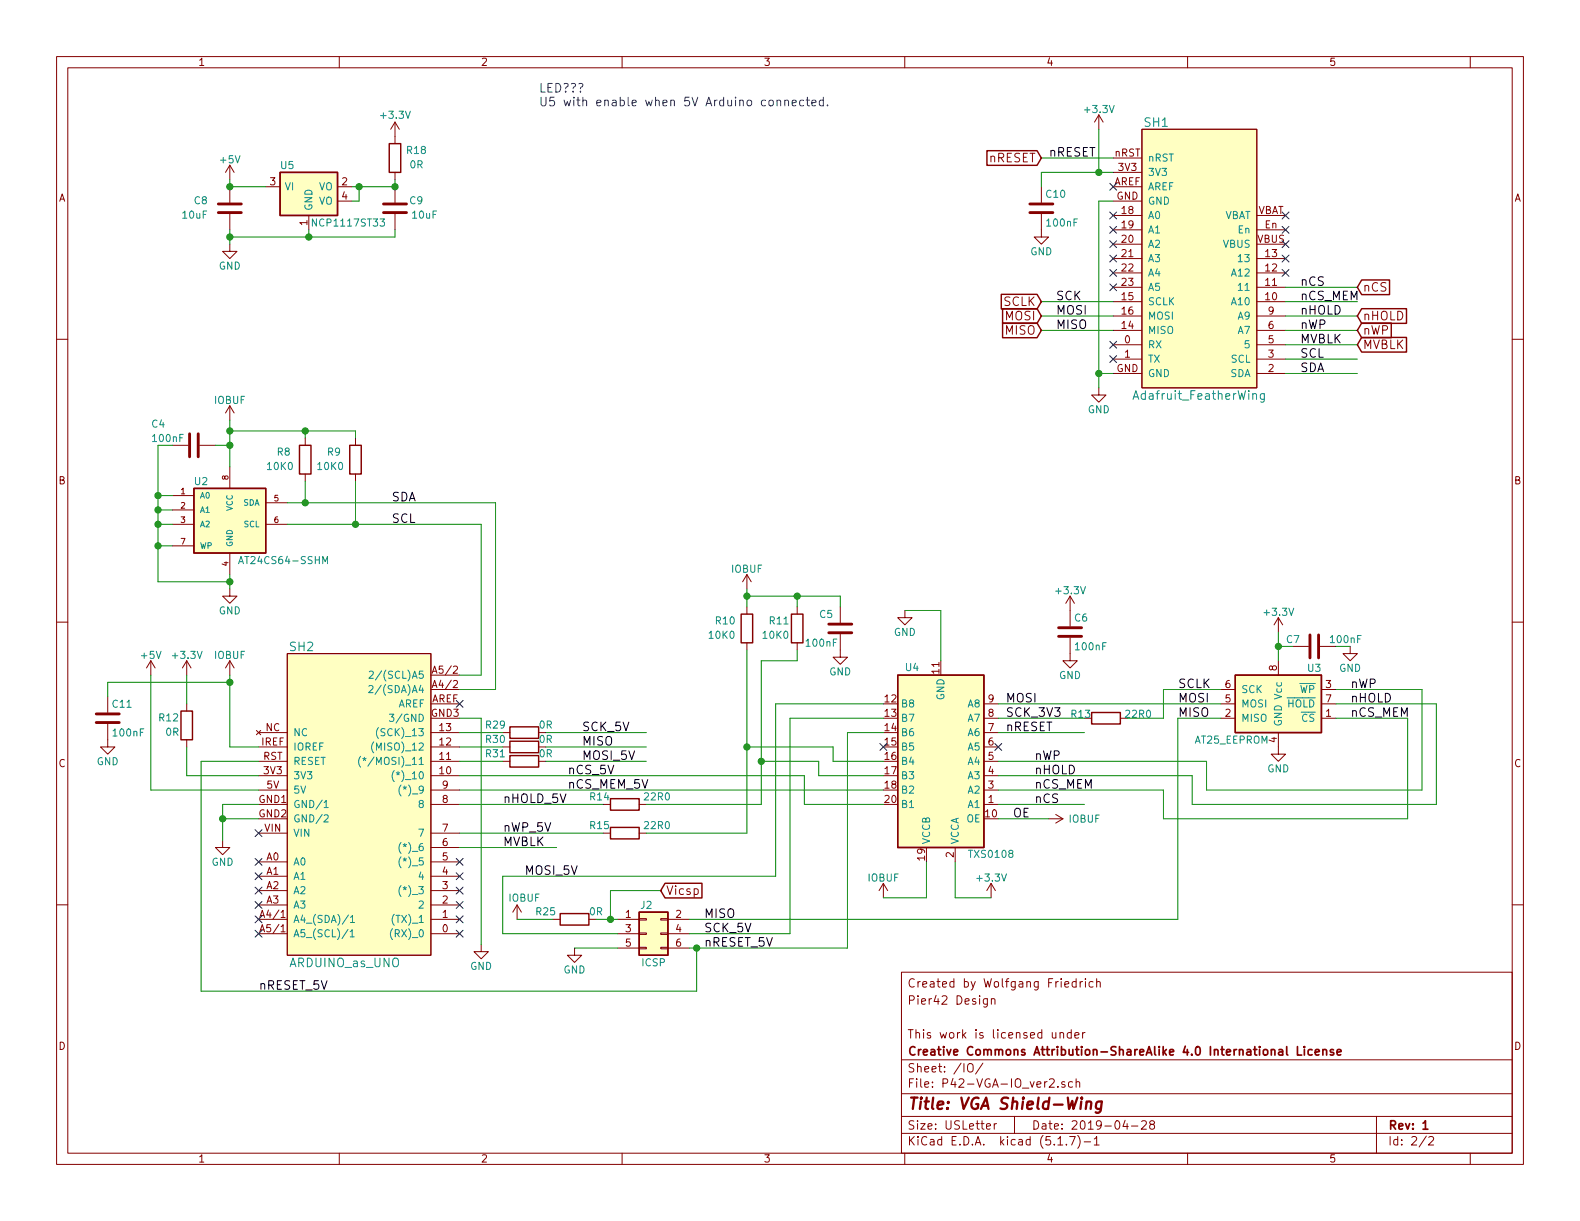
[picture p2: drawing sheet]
<svg xmlns="http://www.w3.org/2000/svg" width="279mm" height="216mm" viewBox="0 0 279 216" stroke-linecap="round" stroke-linejoin="round" font-family="sans-serif">
<g fill="none" stroke="#840000" stroke-width=".18">
<path d="M10 10h259.4v195.9h-259.4zM12 12h255.4v191.9h-255.4zM60 10v2M110 10v2M160 10v2M210 10v2M260 10v2M40.6 29.2v2.6M40.6 33v2.8M40.6 37.8v2.8M40.6 29.2l-.7 1.3M40.6 29.2l.8 1.3"/>
<path d="M47 33h2.5M54.6 38.1v2.5M59.7 33h2.5M59.7 35.6h2.5M69.8 21.6v3.8M69.8 30.5v1.3M69.8 33v2.8M69.8 37.8v2.8M69.8 21.6l-.7 1.3M69.8 21.6l.8 1.3M184.1 37.8v4.1h1.3l-1.3 1.3-1.2-1.3h1.2M184.1 33v2.8"/>
<path d="M194.3 20.3l-.8 1.3M194.3 20.3v2.6M194.3 20.3l.8 1.3M196.8 38.1h5.1M196.8 30.5h5.1M196.8 33h5.1M196.8 35.6h5.1M196.8 27.9h5.1M201.9 22.9h20.3v45.7h-20.3zM222.2 38.1h5.1M10 60h2M40.6 43.2v1.3h1.3l-1.3 1.2-1.2-1.2h1.2"/>
<path d="M196.8 53.3h5.1M196.8 50.8h5.1M196.8 48.3h5.1M196.8 45.7h5.1M196.8 58.4h5.1M196.8 55.9h5.1M196.8 40.6h5.1M196.8 43.2h5.1M222.2 53.3h5.1M222.2 50.8h5.1M222.2 48.3h5.1M222.2 45.7h5.1"/>
<path d="M222.2 58.4h5.1M222.2 55.9h5.1M222.2 40.6h5.1M222.2 43.2h5.1M267.4 60h2M30.5 78.7h2.8M35.3 78.7h2.8M40.6 71.8v2.5M40.6 71.8l-.7 1.2M40.6 71.8l.8 1.2M54 77.5v1.2M62.9 77.5v1.2"/>
<path d="M194.3 68.6v1.3h1.3l-1.3 1.2-1.3-1.2h1.3M196.8 61h5.1M196.8 63.5h5.1M196.8 66h5.1M222.2 61h5.1M222.2 63.5h5.1M222.2 66h5.1M30.5 87.6h3.8M30.5 90.2h3.8M30.5 92.7h3.8M30.5 96.5h3.8M40.6 82.6v3.8"/>
<path d="M40.6 97.8v3.8M47 92.7h3.8M47 88.9h3.8M54 83.8v1.3M62.9 83.8v1.3M10 110h2M26.7 116.8l-.8 1.3M26.7 116.8v2.6M26.7 116.8l.7 1.3M33 116.8l-.7 1.3M33 116.8v2.6M33 116.8l.8 1.3"/>
<path d="M40.6 104.1v1.3h1.3l-1.3 1.3-1.2-1.3h1.2M40.6 116.8v2.6M40.6 116.8l-.7 1.3M40.6 116.8l.8 1.3M50.8 115.6h25.4v53.3h-25.4zM76.2 119.4h5.1M132.1 101.6l-.8 1.3M132.1 101.6v2.5M132.1 107.3v1.3M132.1 113.7v1.2M132.1 101.6l.7 1.3M141 107.3v1.3"/>
<path d="M141 113.7v1.2M148.6 112.1v4.1h1.3l-1.3 1.3-1.3-1.3h1.3M148.6 107.3v2.8M160 108v1.2h1.3l-1.3 1.3-1.3-1.3h1.3M189.2 112.8v4h1.3l-1.3 1.3-1.2-1.3h1.2M189.2 105.4v5.3M189.2 105.4l.8 1.3M189.2 105.4l-.7 1.3M226.1 109.2v2.6M226.1 116.8v2.6M226.1 109.2l.7 1.3M226.1 109.2l-.8 1.3"/>
<path d="M228.6 114.3h2.8M233.4 114.3h2.8M238.8 114.3v1.3h1.2l-1.2 1.2-1.3-1.2h1.3M267.4 110h2M19 128v4.1h1.3l-1.3 1.3-1.2-1.3h1.2M19 123.2v2.8M33 124.5v1.2M33 130.8v1.3M45.3 129.2l.8 .7M45.7 129.5h5.1M45.7 132.1h5.1M45.7 134.6h5.1"/>
<path d="M45.7 139.7h5.1M45.7 137.2h5.1M46.1 129.2l-.8 .7M76.2 127h5.1M76.2 121.9h5.1M76.2 124.5h5.1M76.2 129.5h5.1M76.2 132.1h5.1M76.2 134.6h5.1M76.2 139.7h5.1M76.2 137.2h5.1M88.9 129.5h1.3"/>
<path d="M88.9 132.1h1.3M88.9 134.6h1.3M95.2 134.6h1.3M174 127h2.5M174 124.5h2.5M174 129.5h2.5M174 132.1h2.5M174 134.6h2.5M174 139.7h2.5M174 137.2h2.5M198.1 127h1.3M215.9 127h2.5"/>
<path d="M215.9 121.9h2.5M215.9 124.5h2.5M226.1 129.5v3.9h-1.3l1.3 1.2 1.2-1.2h-1.2M233.7 127h2.5M233.7 121.9h2.5M233.7 124.5h2.5M10 160h2M39.4 148.6v1.3h1.2l-1.2 1.2-1.3-1.2h1.3M45.7 147.3h5.1M45.7 142.2h5.1M45.7 144.8h5.1M45.7 157.5h5.1"/>
<path d="M45.7 154.9h5.1M45.7 152.4h5.1M76.2 147.3h5.1M76.2 142.2h5.1M76.2 157.5h5.1M76.2 154.9h5.1M76.2 152.4h5.1M76.2 149.9h5.1M106.7 147.3h1.2M106.7 142.2h1.2M113 147.3h1.3M113 142.2h1.3"/>
<path d="M156.2 156.2l-.8 1.3M156.2 156.2v2.6M156.2 156.2l.8 1.3M168.9 149.9v2.5M174 142.2h2.5M175.3 156.2l.7 1.3M175.3 156.2v2.6M175.3 156.2l-.8 1.3M185.4 144.8h2.6M186.7 144l1.3 .8M188 144.8l-1.3 .7M267.4 160h2"/>
<path d="M45.7 162.6h5.1M45.7 165.1h5.1M45.7 160h5.1M49.7 162.2h.7M49.7 164.8h.7M76.2 162.6h5.1M76.2 165.1h5.1M76.2 160h5.1M85.1 167v1.3h1.3l-1.3 1.2-1.3-1.2h1.3M91.4 160l-.7 1.3M91.4 160v2.6M91.4 160l.8 1.3"/>
<path d="M97.8 162.6h1.3M101.6 167.6v1.3h-1.3l1.3 1.3 1.3-1.3h-1.3M104.1 162.6h1.3M109.2 162.6h3.8M109.2 165.1h3.8M109.2 167.6h3.8M113 167.5h1.3v.3h-1.3zM113 162.4h1.3v.3h-1.3zM113 165h1.3v.2h-1.3zM116.8 167.5h1.3v.3h-1.3zM116.8 162.4h1.3v.3h-1.3zM116.8 165h1.3v.2h-1.3z"/>
<path d="M118.1 162.6h3.8M118.1 165.1h3.8M118.1 167.6h3.8M159.4 171.9h108v32h-108zM174.6 176.6v1.2l-.3 .3-.3-.1M174.6 176.7l-.4-.1-.3 .3 .1 .6h.6M175.3 176.7l.2-.1 .4 .1v.9M175.3 176.6v1M190.3 173.6h-.4l-.3 .2 .1 .7h.6M190.3 173.1v1.4M191 173.6v.9M191.4 173.6l-.4 .2"/>
<path d="M191.9 173.1v.1M191.9 173.6v.9M193.3 173.6h-.4l-.3 .2 .1 .7h.6M193.9 173.7l.3-.1h.3l.1 .9M193.9 173.1v1.4M159.4 197.4h108M159.4 193.4h108M159.4 187.4h108M171.2 188.3a.49 .49 0 0 1 .5-.2 .49 .49 0 0 1 .4 .5v.5a.5 .5 0 0 1-.5 .5 .5 .5 0 0 1-.5-.5zM173.8 188l-1.3 1.9M174.4 199.2l.8-.2-.1-.2-.4-.1-.3 .2 .1 .7h.6M175.8 198.7v1"/>
<path d="M176.2 198.7l-.3 .1-.1 .2M179.4 197.4v3M185.6 190.9l.2-.1h.4l.2 .4-.9 1.1h.9M186.1 182.6v.8a.37 .37 0 0 0 .6 0M186.7 182.6v1M187.1 192.1v.2M187.5 182.7a.37 .37 0 0 1 .6 .1v.8M187.5 182.6v1M188.3 191.3h-.4l-.2 .2 .1 .2 .5 .1v.4h-.6M189.4 182.7l-.4-.1-.3 .3 .1 .5 .2 .2 .4-.1M189.4 182.1v1.5M189.7 191.3h-.5l-.2 .2v.6l.2 .2 .5-.1"/>
<path d="M190.1 183.1l.7-.2-.1-.2-.4-.1-.2 .2v.7h.6M190.3 191.4l.2-.1h.4v1M190.3 190.8v1.5M191.4 182.6v1M191.9 182.6l-.3 .1-.2 .2M199 198.1l-.4 1.1h.9M199.3 198.7v1M200.1 199.1h1.1M201.9 198.3l.2-.1h.3l.3 .1v.3v.2l-.9 .9h.9M203.6 198.8l-.3-.3 .1-.2 .2-.1h.4l.2 .3-.1 .2-.6 .2a.48 .48 0 0 0-.1 .6l.2 .2 .5-.2a.48 .48 0 0 0-.1-.6l-.1-.1M243.4 197.4v6.5M60 203.9v2"/>
<path d="M110 203.9v2M159.4 200.4h108M160 203.9v2M187.1 202.5h.8M188.6 202.3v.2M189.2 201h.9l-.6 1.5M190.6 200.8a1.71 1.71 0 0 1 0 2.2M191.7 201.9h1.2M193.5 201.4l.4-.4v1.5M193.5 202.5h.9M210 203.9v2M252.2 200.9l-1.2 1.9"/>
<path d="M252.7 201.1l.2-.1h.3l.3 .4-.9 1.1h.9M260 203.9v2"/>
</g>
<path d="M229.4 185.1v1.5h.8M230.7 185.1v.1M230.7 185.6v1M232 185.6h-.4l-.3 .3 .1 .5 .2 .2 .4-.1M232.6 186.1l.7-.2-.1-.3h-.4l-.2 .2 .1 .7h.5M233.9 185.7l.1-.1a.37 .37 0 0 1 .6 .2v.8M233.9 185.6v1M235.8 185.6h-.4l-.2 .2 .1 .2 .5 .1v.4h-.6M236.4 186.1l.8-.2-.1-.3h-.4l-.3 .2 .1 .7h.6M251.6 198.6l.5-.4v1.5M251.6 199.7h.9" fill="none" stroke="#840000" stroke-width=".3"/>
<path d="M192.2 194.9a.5 .5 0 0 1 .8 .1l-.1 1.1M192.2 194.8l-.2 1.3M194.8 194.8l-.2 1.6a.6 .6 0 0 1-.8 .3M194.8 194.8a.68 .68 0 0 0-.9 .3v.8l.2 .2 .6-.1" fill="none" stroke="#840000" stroke-width=".41"/>
<g fill="#ffffc2" stroke="#ffffc2" stroke-width=".18">
<path d="M218.4 119.4h15.3v10.1h-15.3z"/>
<path d="M34.3 86.4h12.7v11.4h-12.7z"/>
<path d="M158.7 119.4h15.3v30.5h-15.3z"/>
<path d="M113 161.3h5.1v7.6h-5.1z"/>
<path d="M50.8 115.6h25.4v53.3h-25.4z"/>
<path d="M201.9 22.9h20.3v45.7h-20.3z"/>
<path d="M49.5 30.5h10.2v7.6h-10.2z"/>
</g>
<g fill="none" stroke="#840000" stroke-width=".25">
<path d="M49.5 30.5h10.2v7.6h-10.2zM68.8 25.4h2.1v5.1h-2.1zM174.5 26.6h8.9l.7 1.3-.7 1.3h-8.9zM177.1 52h6.3l.7 1.3-.7 1.3h-6.3zM177.3 54.6h6.1l.7 1.3-.7 1.3h-6.1zM177.3 57.1h6.1l.7 1.3-.7 1.3h-6.1zM240.8 54.6h7.9v2.6h-7.9l-.8-1.3zM240.8 59.7h7.9v2.6h-7.9l-.8-1.3zM240.8 49.5h4.9v2.6h-4.9l-.8-1.3zM240.8 57.1h5.2v2.6h-5.2l-.8-1.3zM53 78.7h2v5.1h-2zM61.8 78.7h2.1v5.1h-2.1z"/>
<path d="M34.3 86.4h12.7v11.4h-12.7zM131.1 108.6h2v5.1h-2zM140 108.6h2v5.1h-2zM158.7 119.4h15.3v30.5h-15.3zM218.4 119.4h15.3v10.1h-15.3zM32 125.7h2v5.1h-2zM90.2 128.5h5v2.1h-5zM90.2 131.1h5v2h-5zM90.2 133.6h5v2h-5zM193 126h5.1v2h-5.1zM107.9 146.3h5.1v2h-5.1zM107.9 141.2h5.1v2.1h-5.1z"/>
<path d="M117.6 156.2h6.5v2.6h-6.5l-.8-1.3zM99.1 161.5h5v2.1h-5zM113 161.3h5.1v7.6h-5.1z"/>
</g>
<g fill="none" stroke="#008484" stroke-width=".18">
<path d="M223.6 69.6l-.1 1.4-.2 .1-.4-.1M223.6 69.7l-.5-.1-.2 .3v.4l.1 .2h.6M42.2 99.7l.4-1.3 .5 1.3M42.3 99.3h.6M57.1 99.7v-1.3l.4 .9 .4-.9v1.3M65.3 118.8l.5-.1 .2 .3v.2l-.8 .7h.8M63.8 133.7a1.47 1.47 0 0 0 0 2M64.2 134.1l.2 .1 .3-.1M64.3 134.5l.1-.3 .2 .3M64.4 133.9v.3M65.2 121.3l.5-.1 .2 .1 .1 .3-.1 .2-.7 .7h.8M66.1 131.2a1.4 1.4 0 0 0 0 1.9"/>
<path d="M66.9 128.7a1.47 1.47 0 0 0 0 1.9M68.9 126.3h.7l-.4 .5 .4 .1v.5l-.2 .2-.5-.2M69.7 136.3a1.4 1.4 0 0 0 0 1.9M70.9 138.8a1.47 1.47 0 0 0 0 1.9M57.3 141.9l.4-.4v1.3M57.3 144.2l.5-.1 .2 .3v.2l-.7 .7h.7M57.3 142.8h.7M70.9 156.6a1.47 1.47 0 0 0 0 1.9M70.9 151.5a1.47 1.47 0 0 0 0 1.9M70.9 149a1.47 1.47 0 0 0 0 1.9M61.5 164.3l-1 1.7M61.6 161.8l-1.1 1.6"/>
<path d="M61.9 164.7l.4-.3v1.3M61.9 165.7h.7M62 162.2l.3-.4v1.3M62 163.1h.7M69.4 164.2a1.4 1.4 0 0 0 0 1.9"/>
</g>
<g fill="none" stroke="#840000" stroke-width=".51">
<path d="M38.6 36.1h4.1M38.6 37.6h4.1M67.8 36.1h4.1M67.8 37.6h4.1M182.1 36.1h4.1M182.1 37.6h4.1M33.5 76.7v4.1M35.1 76.7v4.1M146.6 111.9h4M146.6 110.4h4M187.2 112.5h4.1M187.2 111h4.1"/>
<path d="M231.6 112.3v4M233.2 112.3v4M17 127.8h4.1M17 126.2h4.1"/>
</g>
<g fill="none" stroke="#008400" stroke-width=".18">
<path d="M40.6 31.8v1.2h6.4M63.5 33v2.6h-1.3M69.8 31.8v1.2h-7.6M184.1 27.9h12.7M194.3 22.9v7.6M196.8 30.5h-12.7v2.5M196.8 35.6h-2.5v33M40.6 40.6v2.6M54.6 40.6v1.3M69.8 40.6v1.3h-29.2M184.1 55.9h12.7M184.1 58.4h12.7"/>
<path d="M184.1 53.3h12.7M227.3 55.9h12.7M227.3 58.4h12.7M227.3 53.3h12.7M227.3 50.8h12.7M27.9 78.7v24.2h12.7M38.1 78.7h2.5M40.6 74.3v8.3M40.6 76.2h22.3v1.3M54 76.2v1.3M194.3 66h2.5M227.3 66h12.7"/>
<path d="M227.3 63.5h12.7M227.3 61h12.7M27.9 92.7h2.6M27.9 96.5h2.6M27.9 90.2h2.6M27.9 87.6h2.6M50.8 88.9h36.8v33h-6.3M50.8 92.7h34.3v26.7h-3.8M54 85.1v3.8M62.9 85.1v7.6M26.7 119.4v20.3h19M33 119.4v5.1"/>
<path d="M40.6 101.6v2.5M40.6 119.4v12.7h5.1M132.1 104.1v3.2M132.1 114.9v32.4h-17.8M132.1 105.4h16.5v1.9M141 114.9v1.9h-6.4v25.4h-20.3M141 105.4v1.9M160 108h6.4v8.8M226.1 111.8v5M226.1 114.3h2.5M33 132.1v5.1h12.7M40.6 120.7h-21.6v2.5"/>
<path d="M45.7 134.6h-10.1v40.7h87.6v-7.7M81.3 134.6h7.6M81.3 137.2h60.9v5h14M81.3 139.7h74.9M81.3 132.1h7.6M81.3 129.5h7.6M81.3 127h3.8v40M96.5 134.6h17.8M96.5 132.1h17.8M96.5 129.5h17.8M132.1 132.1h15.2v2.5h8.9M134.6 134.6h10.2v2.6h11.4"/>
<path d="M156.2 124.5h-19v30.4h-48.3v10.2h20.3M156.2 127h-16.5v38.1h-17.8M156.2 129.5h-6.3v38.1h-28M176.5 124.5h39.4M176.5 129.5h15.3M176.5 127h15.3M215.9 121.9h-10.2v5.1h-6.3M215.9 127h-7.6v35.6h-86.4M236.2 121.9h15.3v17.8h-38.1v-5.1h-36.9M236.2 124.5h17.8v17.7h-43.2v-5h-34.3M236.2 127h12.7v17.8h-43.2v-5.1h-29.2M39.4 144.8h6.3"/>
<path d="M45.7 142.2h-6.3v6.4M81.3 142.2h25.4M81.3 149.9h17.1M81.3 147.3h25.4M116.8 157.5h-8.9v5.1M163.8 152.4v6.4h-7.6M168.9 152.4v6.4h6.4M176.5 142.2h15.3M176.5 144.8h8.9M91.4 162.6h6.4M101.6 167.6h7.6M105.4 162.6h3.8"/>
</g>
<path d="M137.4 17.8l.2-.1 .4 .1v.9M138.8 17.8h.1a.37 .37 0 0 1 .5 .1v.8M138.8 17.7v1M140.1 18.2l.7-.1-.1-.3-.4-.1-.2 .2 .1 .7h.5M142.1 17.8l-.4-.1-.3 .3 .1 .6h.6M142.5 17.7h.6M142.8 17.2v1.3l.3 .2M143.6 18.2l.7-.1-.1-.3-.4-.1-.2 .2v.7h.6M145.6 17.8l-.4-.1-.3 .3v.4l.1 .2h.6M145.6 17.2v1.5M146.3 18.6v.1" fill="none" stroke="#0000c2" stroke-width=".18"/>
<g fill="#008400" stroke="#008400" stroke-width=".25">
<circle cx="27.9" cy="96.5" r=".51"/>
<circle cx="40.6" cy="76.2" r=".51"/>
<circle cx="40.6" cy="102.9" r=".51"/>
<circle cx="54" cy="76.2" r=".51"/>
<circle cx="134.6" cy="134.6" r=".51"/>
<circle cx="141" cy="105.4" r=".51"/>
<circle cx="62.9" cy="92.7" r=".51"/>
<circle cx="132.1" cy="132.1" r=".51"/>
<circle cx="54" cy="88.9" r=".51"/>
<circle cx="27.9" cy="92.7" r=".51"/>
<circle cx="27.9" cy="90.2" r=".51"/>
<circle cx="40.6" cy="41.9" r=".51"/>
<circle cx="40.6" cy="33" r=".51"/>
<circle cx="39.4" cy="144.8" r=".51"/>
<circle cx="132.1" cy="105.4" r=".51"/>
<circle cx="226.1" cy="114.3" r=".51"/>
<circle cx="108" cy="162.6" r=".51"/>
<circle cx="54.6" cy="41.9" r=".51"/>
<circle cx="194.3" cy="30.5" r=".51"/>
<circle cx="40.6" cy="120.7" r=".51"/>
<circle cx="194.3" cy="66" r=".51"/>
<circle cx="63.5" cy="33" r=".51"/>
<circle cx="69.9" cy="33" r=".51"/>
<circle cx="123.2" cy="167.6" r=".51"/>
<circle cx="27.9" cy="87.6" r=".51"/>
<circle cx="40.6" cy="78.7" r=".51"/>
</g>
<g fill="none" stroke="#000084" stroke-width=".18">
<path d="M196.2 32.4l1.3 1.2M196.2 37.5l1.3 1.2M197.5 32.4l-1.3 1.2M197.5 37.5l-1.3 1.2M226.7 37.5l1.2 1.2M227.9 37.5l-1.2 1.2M196.2 40l1.3 1.2M196.2 42.6l1.3 1.2M196.2 45.1l1.3 1.2M196.2 47.7l1.3 1.2M196.2 50.2l1.3 1.2M197.5 40l-1.3 1.2"/>
<path d="M197.5 42.6l-1.3 1.2M197.5 45.1l-1.3 1.2M197.5 47.7l-1.3 1.2M197.5 50.2l-1.3 1.2M226.7 42.6l1.2 1.2M226.7 40l1.2 1.2M226.7 45.1l1.2 1.2M226.7 47.7l1.2 1.2M227.9 42.6l-1.2 1.2M227.9 40l-1.2 1.2M227.9 45.1l-1.2 1.2M227.9 47.7l-1.2 1.2"/>
<path d="M196.2 60.4l1.3 1.2M196.2 62.9l1.3 1.2M197.5 60.4l-1.3 1.2M197.5 62.9l-1.3 1.2M80.7 123.9l1.2 1.2M81.9 123.9l-1.2 1.2M155.6 131.5l1.2 1.2M156.8 131.5l-1.2 1.2M175.9 131.5l1.2 1.2M177.1 131.5l-1.2 1.2M45.1 154.3l1.2 1.2M45.1 159.4l1.2 1.2"/>
<path d="M45.1 156.9l1.2 1.2M45.1 146.7l1.2 1.2M45.1 151.8l1.2 1.2M46.3 154.3l-1.2 1.2M46.3 159.4l-1.2 1.2M46.3 156.9l-1.2 1.2M46.3 146.7l-1.2 1.2M46.3 151.8l-1.2 1.2M80.7 154.3l1.2 1.2M80.7 159.4l1.2 1.2M80.7 156.9l1.2 1.2M80.7 151.8l1.2 1.2"/>
<path d="M81.9 154.3l-1.2 1.2M81.9 159.4l-1.2 1.2M81.9 156.9l-1.2 1.2M81.9 151.8l-1.2 1.2M45.1 164.5l1.2 1.2M45.1 162l1.2 1.2M46.3 164.5l-1.2 1.2M46.3 162l-1.2 1.2M80.7 164.5l1.2 1.2M80.7 162l1.2 1.2M81.9 164.5l-1.2 1.2M81.9 162l-1.2 1.2"/>
</g>
<text font-size="2.8" fill="#840000" x="160.4" y="196.2">Title: VGA Shield-Wing</text>
<g font-size="2.1" fill="#0000c2">
<text x="95.2" y="16.4">LED???</text>
<text x="95.2" y="18.8">U5 with enable when 5V Arduino connected.</text>
</g>
<g font-size="2.1" fill="#008484">
<text x="202.4" y="22.4">SH1</text>
<text x="201" y="70.7">Adafruit_FeatherWing</text>
<text x="51.3" y="115.1">SH2</text>
<text x="51.3" y="171">ARDUINO_as_UNO</text>
</g>
<g font-size="2.1" fill="#840000">
<text x="174.9" y="28.7">nRESET</text>
<text x="240.9" y="51.6">nCS</text>
<text x="177.5" y="54.1">SCLK</text>
<text x="177.8" y="56.6">MOSI</text>
<text x="177.8" y="59.2">MISO</text>
<text x="240.9" y="56.6">nHOLD</text>
<text x="240.9" y="59.2">nWP</text>
<text x="240.9" y="61.7">MVBLK</text>
<text x="117.8" y="158.2">Vicsp</text>
<text x="160.4" y="177.6">Pier42 Design</text>
<text x="160.4" y="174.6">Created by Wolfgang Friedrich</text>
<text x="160.4" y="183.6">This work is licensed under</text>
<text x="160.4" y="189.6">Sheet: /IO/</text>
<text x="160.4" y="186.6">Creative Commons Attribution-ShareAlike 4.0 International License</text>
<text x="160.4" y="192.3">File: P42-VGA-IO_ver2.sch</text>
<text x="160.4" y="202.5">KiCad E.D.A. kicad (5.1.7)-1</text>
<text x="160.4" y="199.7">Size: USLetter</text>
<text x="182.4" y="199.7">Date: 2019-04-28</text>
<text x="245.4" y="199.7">Rev: 1</text>
<text x="245.4" y="202.5">Id: 2/2</text>
</g>
<g font-size="2.1">
<text x="185.4" y="27.7">nRESET</text>
<text x="186.7" y="53.1">SCK</text>
<text x="229.9" y="53.1">nCS_MEM</text>
<text x="229.9" y="50.5">nCS</text>
<text x="186.7" y="55.6">MOSI</text>
<text x="186.7" y="58.2">MISO</text>
<text x="229.9" y="58.2">nWP</text>
<text x="229.9" y="55.6">nHOLD</text>
<text x="229.9" y="60.7">MVBLK</text>
<text x="229.9" y="63.2">SCL</text>
<text x="229.9" y="65.8">SDA</text>
<text x="69.2" y="88.6">SDA</text>
<text x="69.2" y="92.5">SCL</text>
<text x="177.8" y="124.2">MOSI</text>
<text x="208.3" y="124.2">MOSI</text>
<text x="208.3" y="121.7">SCLK</text>
<text x="238.8" y="121.7">nWP</text>
<text x="238.8" y="124.2">nHOLD</text>
<text x="102.9" y="129.3">SCK_5V</text>
<text x="102.9" y="131.8">MISO</text>
<text x="177.8" y="129.3">nRESET</text>
<text x="177.8" y="126.7">SCK_3V3</text>
<text x="208.3" y="126.7">MISO</text>
<text x="238.8" y="126.7">nCS_MEM</text>
<text x="100.3" y="136.9">nCS_5V</text>
<text x="102.9" y="134.4">MOSI_5V</text>
<text x="182.9" y="136.9">nHOLD</text>
<text x="182.9" y="134.4">nWP</text>
<text x="88.9" y="142">nHOLD_5V</text>
<text x="100.3" y="139.4">nCS_MEM_5V</text>
<text x="182.9" y="139.4">nCS_MEM</text>
<text x="182.9" y="142">nCS</text>
<text x="88.9" y="147.1">nWP_5V</text>
<text x="88.9" y="149.6">MVBLK</text>
<text x="179.1" y="144.5">OE</text>
<text x="92.7" y="154.7">MOSI_5V</text>
<text x="124.5" y="162.3">MISO</text>
<text x="124.5" y="164.8">SCK_5V</text>
<text x="124.5" y="167.4">nRESET_5V</text>
<text x="45.7" y="175">nRESET_5V</text>
</g>
<g font-size="1.8" fill="#840000">
<text x="35" y="11.6">1</text>
<text x="85" y="11.6">2</text>
<text x="135" y="11.6">3</text>
<text x="185" y="11.6">4</text>
<text x="235" y="11.6">5</text>
<text x="197.1" y="27.7">nRST</text>
<text x="10.4" y="35.6">A</text>
<text x="47.8" y="32.8">3</text>
<text x="60.5" y="32.8">2</text>
<text x="60.5" y="35.3">4</text>
<text x="197" y="32.8">AREF</text>
<text x="197.4" y="35.3">GND</text>
<text x="197.8" y="30.2">3V3</text>
<text x="267.8" y="35.6">A</text>
<text x="54.4" y="39.9" transform="rotate(-90 54.4 39.9)">1</text>
<text x="198.4" y="37.8">18</text>
<text x="198.4" y="40.4">19</text>
<text x="222.4" y="37.8">VBAT</text>
<text x="223.7" y="40.4">En</text>
<text x="198.4" y="42.9">20</text>
<text x="198.4" y="45.5">21</text>
<text x="222.4" y="42.9">VBUS</text>
<text x="223.8" y="45.5">13</text>
<text x="198.4" y="53.1">15</text>
<text x="198.4" y="48">22</text>
<text x="198.4" y="50.5">23</text>
<text x="223.8" y="53.1">10</text>
<text x="223.8" y="50.5">11</text>
<text x="223.8" y="48">12</text>
<text x="198.4" y="58.2">14</text>
<text x="198.4" y="55.6">16</text>
<text x="224.3" y="58.2">6</text>
<text x="224.3" y="55.6">9</text>
<text x="197.4" y="65.8">GND</text>
<text x="198.9" y="60.7">0</text>
<text x="198.9" y="63.2">1</text>
<text x="224.3" y="65.8">2</text>
<text x="224.3" y="63.2">3</text>
<text x="224.3" y="60.7">5</text>
<text x="10.4" y="85.6">B</text>
<text x="267.8" y="85.6">B</text>
<text x="76.9" y="119.1">A5/2</text>
<text x="166.1" y="119.1" transform="rotate(-90 166.1 119.1)">11</text>
<text x="225.8" y="118.6" transform="rotate(-90 225.8 118.6)">8</text>
<text x="76.3" y="124.2">AREF</text>
<text x="76.9" y="121.7">A4/2</text>
<text x="156.5" y="124.2">12</text>
<text x="174.8" y="124.2">9</text>
<text x="216.7" y="124.2">5</text>
<text x="216.7" y="121.7">6</text>
<text x="234.5" y="121.7">3</text>
<text x="234.5" y="124.2">7</text>
<text x="46.3" y="131.8">IREF</text>
<text x="47" y="129.3">NC</text>
<text x="76.3" y="126.7">GND3</text>
<text x="77.8" y="131.8">12</text>
<text x="77.8" y="129.3">13</text>
<text x="156.5" y="126.7">13</text>
<text x="156.5" y="129.3">14</text>
<text x="156.5" y="131.8">15</text>
<text x="174.8" y="131.8">6</text>
<text x="174.8" y="129.3">7</text>
<text x="174.8" y="126.7">8</text>
<text x="216.7" y="126.7">2</text>
<text x="225.8" y="131.3" transform="rotate(-90 225.8 131.3)">4</text>
<text x="234.5" y="126.7">1</text>
<text x="10.4" y="135.6">C</text>
<text x="46.5" y="134.4">RST</text>
<text x="46.7" y="136.9">3V3</text>
<text x="77.8" y="136.9">10</text>
<text x="77.8" y="134.4">11</text>
<text x="156.5" y="134.4">16</text>
<text x="156.5" y="136.9">17</text>
<text x="174.8" y="136.9">4</text>
<text x="174.8" y="134.4">5</text>
<text x="267.8" y="135.6">C</text>
<text x="45.8" y="142">GND1</text>
<text x="47.2" y="139.4">5V</text>
<text x="78.3" y="142">8</text>
<text x="78.3" y="139.4">9</text>
<text x="156.5" y="139.4">18</text>
<text x="156.5" y="142">20</text>
<text x="174.8" y="142">1</text>
<text x="174.8" y="139.4">3</text>
<text x="45.8" y="144.5">GND2</text>
<text x="46.8" y="147.1">VIN</text>
<text x="78.3" y="149.6">6</text>
<text x="78.3" y="147.1">7</text>
<text x="174.3" y="144.5">10</text>
<text x="47.1" y="152.1">A0</text>
<text x="47.1" y="154.7">A1</text>
<text x="78.3" y="154.7">4</text>
<text x="78.3" y="152.1">5</text>
<text x="163.6" y="152.1" transform="rotate(-90 163.6 152.1)">19</text>
<text x="168.7" y="151.6" transform="rotate(-90 168.7 151.6)">2</text>
<text x="47.1" y="157.2">A2</text>
<text x="47.1" y="159.8">A3</text>
<text x="78.3" y="159.8">2</text>
<text x="78.3" y="157.2">3</text>
<text x="46.4" y="162.3">A4/1</text>
<text x="46.4" y="164.8">A5/1</text>
<text x="78.3" y="164.8">0</text>
<text x="78.3" y="162.3">1</text>
<text x="110.6" y="162.3">1</text>
<text x="110.6" y="164.8">3</text>
<text x="110.6" y="167.4">5</text>
<text x="119.5" y="162.3">2</text>
<text x="119.5" y="164.8">4</text>
<text x="119.5" y="167.4">6</text>
<text x="10.4" y="185.6">D</text>
<text x="267.8" y="185.6">D</text>
<text x="35" y="205.5">1</text>
<text x="85" y="205.5">2</text>
<text x="135" y="205.5">3</text>
<text x="185" y="205.5">4</text>
<text x="235" y="205.5">5</text>
</g>
<g font-size="1.8" fill="#008484">
<text x="67.5" y="21">+3.3V</text>
<text x="192" y="20">+3.3V</text>
<text x="39" y="28.9">+5V</text>
<text x="49.7" y="29.9">U5</text>
<text x="72" y="27.2">R18</text>
<text x="72.5" y="29.8">0R</text>
<text x="202.9" y="28.6">nRST</text>
<text x="50.3" y="33.7">VI</text>
<text x="56.4" y="33.7">VO</text>
<text x="185.1" y="35">C10</text>
<text x="202.9" y="31.1">3V3</text>
<text x="202.9" y="33.7">AREF</text>
<text x="32.4" y="38.7">10uF</text>
<text x="34.4" y="36.1">C8</text>
<text x="55.2" y="37.3" transform="rotate(-90 55.2 37.3)">GND</text>
<text x="55.7" y="40.1">NCP1117ST33</text>
<text x="56.4" y="36.2">VO</text>
<text x="72.5" y="36.1">C9</text>
<text x="73" y="38.7">10uF</text>
<text x="185.2" y="40.1">100nF</text>
<text x="202.9" y="38.7">A0</text>
<text x="202.9" y="41.3">A1</text>
<text x="202.9" y="36.2">GND</text>
<text x="216.4" y="38.7">VBAT</text>
<text x="219" y="41.3">En</text>
<text x="38.7" y="47.7">GND</text>
<text x="182.2" y="45.1">GND</text>
<text x="202.9" y="43.8">A2</text>
<text x="202.9" y="46.4">A3</text>
<text x="216.3" y="43.8">VBUS</text>
<text x="219.3" y="46.4">13</text>
<text x="202.9" y="54">SCLK</text>
<text x="202.9" y="48.9">A4</text>
<text x="202.9" y="51.4">A5</text>
<text x="218" y="54">A10</text>
<text x="218" y="48.9">A12</text>
<text x="219.3" y="51.4">11</text>
<text x="202.9" y="59.1">MISO</text>
<text x="202.9" y="56.5">MOSI</text>
<text x="219" y="59.1">A7</text>
<text x="219" y="56.5">A9</text>
<text x="202.9" y="61.6">RX</text>
<text x="202.9" y="64.1">TX</text>
<text x="217.7" y="64.1">SCL</text>
<text x="220.2" y="61.6">5</text>
<text x="37.9" y="71.4">IOBUF</text>
<text x="202.9" y="66.7">GND</text>
<text x="217.5" y="66.7">SDA</text>
<text x="26.9" y="75.6">C4</text>
<text x="192.4" y="73.1">GND</text>
<text x="47.4" y="83.1">10K0</text>
<text x="49" y="80.6">R8</text>
<text x="56.3" y="83.1">10K0</text>
<text x="57.9" y="80.6">R9</text>
<text x="34.4" y="85.8">U2</text>
<text x="43" y="99.7">AT24CS64-SSHM</text>
<text x="129.3" y="101.3">IOBUF</text>
<text x="186.9" y="105.1">+3.3V</text>
<text x="38.7" y="108.6">GND</text>
<text x="125.5" y="113">10K0</text>
<text x="126.6" y="110.4">R10</text>
<text x="135" y="113">10K0</text>
<text x="136.1" y="110.4">R11</text>
<text x="145" y="109.3">C5</text>
<text x="158.1" y="112.4">GND</text>
<text x="190.1" y="109.9">C6</text>
<text x="223.7" y="108.9">+3.3V</text>
<text x="227.5" y="113.7">C7</text>
<text x="25.1" y="116.5">+5V</text>
<text x="30.7" y="116.5">+3.3V</text>
<text x="37.9" y="116.5">IOBUF</text>
<text x="142.7" y="114.4">100nF</text>
<text x="146.6" y="119.4">GND</text>
<text x="160.2" y="118.7">U4</text>
<text x="190.3" y="115">100nF</text>
<text x="231.3" y="118.8">U3</text>
<text x="236.8" y="118.8">GND</text>
<text x="20" y="125.1">C11</text>
<text x="66.5" y="122.6">2/(SDA)A4</text>
<text x="66.7" y="120">2/(SCL)A5</text>
<text x="70.4" y="125.1">AREF</text>
<text x="159.3" y="125.1">B8</text>
<text x="167" y="123.8" transform="rotate(-90 167 123.8)">GND</text>
<text x="171.2" y="125.1">A8</text>
<text x="187.3" y="120.1">GND</text>
<text x="219.5" y="125.1">MOSI</text>
<text x="219.5" y="122.6">SCK</text>
<text x="227.7" y="125.1">HOLD</text>
<text x="229.8" y="122.6">WP</text>
<text x="20.1" y="130.2">100nF</text>
<text x="28.2" y="127.6">R12</text>
<text x="29.4" y="130.1">0R</text>
<text x="51.8" y="130.2">NC</text>
<text x="67.3" y="130.2">(SCK)_13</text>
<text x="69.8" y="127.6">3/GND</text>
<text x="86" y="128.8">R29</text>
<text x="86" y="131.4">R30</text>
<text x="95.4" y="128.8">0R</text>
<text x="95.4" y="131.4">0R</text>
<text x="159.3" y="127.6">B7</text>
<text x="159.3" y="130.2">B6</text>
<text x="171.2" y="130.2">A6</text>
<text x="171.2" y="127.6">A7</text>
<text x="189.5" y="126.9">R13</text>
<text x="199.2" y="126.9">22R0</text>
<text x="211.3" y="131.5">AT25_EEPROM</text>
<text x="219.5" y="127.6">MISO</text>
<text x="226.7" y="128.5" transform="rotate(-90 226.7 128.5)">GND Vcc</text>
<text x="230.2" y="127.6">CS</text>
<text x="17.1" y="135.3">GND</text>
<text x="51.8" y="137.8">3V3</text>
<text x="51.8" y="132.7">IOREF</text>
<text x="51.8" y="135.3">RESET</text>
<text x="65.4" y="135.3">(*/MOSI)_11</text>
<text x="66.5" y="132.7">(MISO)_12</text>
<text x="70.4" y="137.8">(*)_10</text>
<text x="86" y="133.9">R31</text>
<text x="95.4" y="133.9">0R</text>
<text x="159.3" y="132.7">B5</text>
<text x="159.3" y="135.3">B4</text>
<text x="159.3" y="137.8">B3</text>
<text x="171.2" y="137.8">A3</text>
<text x="171.2" y="135.3">A4</text>
<text x="171.2" y="132.7">A5</text>
<text x="224.1" y="136.6">GND</text>
<text x="51.8" y="140.3">5V</text>
<text x="51.8" y="142.9">GND/1</text>
<text x="71.3" y="140.3">(*)_9</text>
<text x="74.2" y="142.9">8</text>
<text x="104.4" y="141.5">R14</text>
<text x="114.1" y="141.5">22R0</text>
<text x="159.3" y="140.3">B2</text>
<text x="159.3" y="142.9">B1</text>
<text x="171.2" y="142.9">A1</text>
<text x="171.2" y="140.3">A2</text>
<text x="51.8" y="145.4">GND/2</text>
<text x="51.8" y="148">VIN</text>
<text x="74.2" y="148">7</text>
<text x="104.4" y="146.6">R15</text>
<text x="114.1" y="146.6">22R0</text>
<text x="164.5" y="149.4" transform="rotate(-90 164.5 149.4)">VCCB</text>
<text x="169.5" y="149.4" transform="rotate(-90 169.5 149.4)">VCCA</text>
<text x="170.9" y="145.4">OE</text>
<text x="189" y="145.5">IOBUF</text>
<text x="37.4" y="153.1">GND</text>
<text x="51.8" y="153">A0</text>
<text x="51.8" y="155.6">A1</text>
<text x="71.3" y="153">(*)_5</text>
<text x="71.3" y="150.5">(*)_6</text>
<text x="74.2" y="155.6">4</text>
<text x="153.5" y="155.9">IOBUF</text>
<text x="171.6" y="151.7">TXS0108</text>
<text x="172.9" y="155.9">+3.3V</text>
<text x="51.8" y="158.1">A2</text>
<text x="51.8" y="160.7">A3</text>
<text x="71.3" y="158.1">(*)_3</text>
<text x="74.2" y="160.7">2</text>
<text x="90" y="159.4">IOBUF</text>
<text x="94.9" y="161.8">R25</text>
<text x="104.3" y="161.8">0R</text>
<text x="113.3" y="160.7">J2</text>
<text x="51.8" y="163.2">A4_(SDA)/1</text>
<text x="51.8" y="165.7">A5_(SCL)/1</text>
<text x="69.6" y="165.7">(RX)_0</text>
<text x="69.8" y="163.2">(TX)_1</text>
<text x="83.1" y="171.5">GND</text>
<text x="99.6" y="172.1">GND</text>
<text x="113.5" y="170.9">ICSP</text>
</g>
<g font-size="1.8" fill="#008400">
<text x="27.1" y="78.2">100nF</text>
<text x="235.4" y="113.7">100nF</text>
</g>
<g font-size="1.4" fill="#840000">
<text x="32" y="87.4">1</text>
<text x="32" y="89.9">2</text>
<text x="40.4" y="84.8" transform="rotate(-90 40.4 84.8)">8</text>
<text x="48.5" y="88.6">5</text>
<text x="32" y="92.5">3</text>
<text x="48.5" y="92.5">6</text>
<text x="32" y="96.3">7</text>
<text x="40.4" y="100.1" transform="rotate(-90 40.4 100.1)">4</text>
</g>
<g font-size="1.4" fill="#008484">
<text x="35.3" y="88.1">A0</text>
<text x="43" y="89.4">SDA</text>
<text x="35.3" y="90.7">A1</text>
<text x="35.3" y="93.2">A2</text>
<text x="41.1" y="90.4" transform="rotate(-90 41.1 90.4)">VCC</text>
<text x="43.2" y="93.2">SCL</text>
<text x="35.3" y="97">WP</text>
<text x="41.1" y="96.8" transform="rotate(-90 41.1 96.8)">GND</text>
</g>
</svg>
